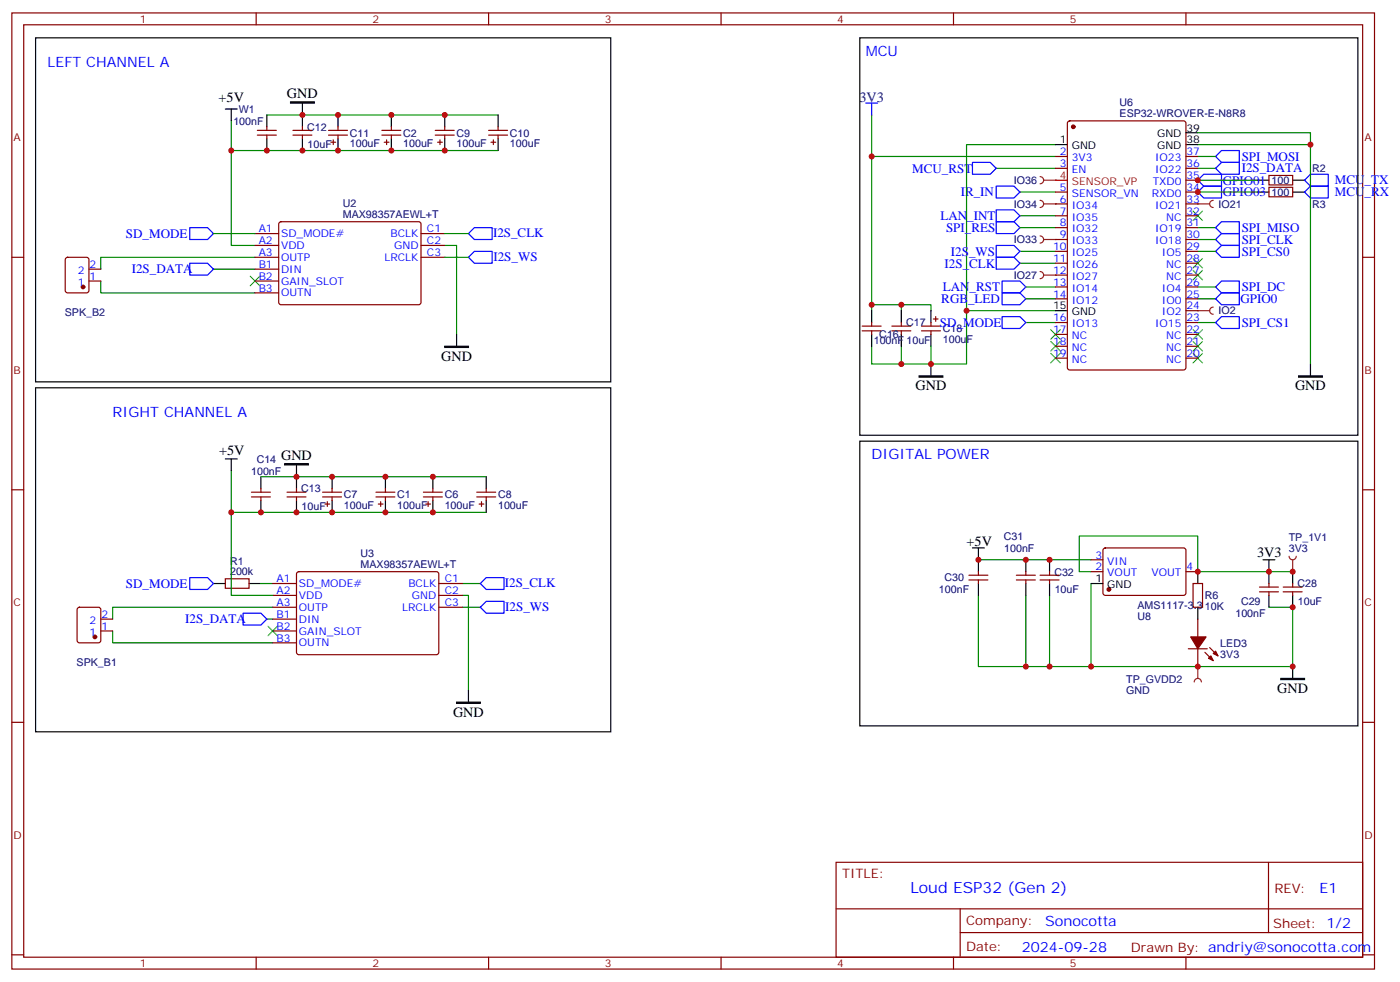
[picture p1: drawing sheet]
<svg xmlns="http://www.w3.org/2000/svg" width="416mm" height="292mm" viewBox="0 0 416 292" stroke-linecap="round" stroke-linejoin="round" font-family="sans-serif">
<g fill="none" stroke="#870000" stroke-width=".35">
<path d="M3.5 3.8h405.4v284.4h-405.4zM7.1 7.4h398.2v277.3h-398.2zM76.2 3.8v3.6M145.3 3.8v3.6M214.5 3.8v3.6M283.6 3.8v3.6M352.8 3.8v3.6M377.5 55.7h7v2.8h-7zM377.5 52.2h7v2.8h-7zM3.5 76.5h3.6M405.3 76.5h3.6M256.5 97h5.6"/>
<path d="M256.5 98.4h5.6M259.3 95.9v1.1M259.3 98.4v1M265.3 97h5.6M265.3 98.4h5.6M268.1 95.9v1.1M268.1 98.4v1M274.1 97h5.7M274.1 98.4h5.7M276.9 95.9v1.1M276.9 98.4v1M277.6 94.9h1.4"/>
<path d="M278.3 94.2v1.4M3.5 145.7h3.6M405.3 145.7h3.6M3.5 214.8h3.6M405.3 214.8h3.6M248.7 256.4h156.6v28.3h-156.6zM377.3 256.5v20.8M248.7 270.3h156.5M285.6 277.3h119.6M285.6 270.3v14.1M3.5 284h3.6M76.2 284.7v3.5"/>
<path d="M145.3 284.7v3.5M214.5 284.7v3.5M283.6 284.7v3.5M352.8 284.7v3.5M405.3 284h3.6"/>
</g>
<g fill="none" stroke="#008700" stroke-width=".35">
<path d="M259.3 34.2v12.3h54.7M259.3 46.5v45.9M296.3 50.1h17.7M303.4 57.1h10.6M314 43h-26.5v49.4M356.3 57.1h17.6M356.3 50.1h5.3M356.3 43h33.5M356.3 53.6h17.6M356.3 46.5h5.3M303.4 78.3h10.6M303.4 64.2h10.6"/>
<path d="M303.4 74.8h10.6M356.3 67.7h5.3M356.3 74.8h5.3M356.3 71.2h5.3M259.3 90.6h8.8v1.8M268.1 90.6h8.8v1.8M305.2 88.9h8.8M305.2 85.3h8.8M314 92.4h-26.5v15.9h-10.6v-5.3M356.3 88.9h5.3M259.3 103v5.3h8.8M268.1 103v5.3h8.8"/>
</g>
<g fill="none" stroke="#00f" stroke-width=".35">
<path d="M257.5 30.7h3.6M259.3 30.7v3.5M289.3 48.3h5.3l1.7 1.8-1.7 1.7h-5.3zM296.3 55.4h5.3l1.8 1.7-1.8 1.8h-5.3zM356.3 53.6l1.8-1.8h5.3v3.6h-5.3zM358.1 55.4h5.3v3.5h-5.3l-1.8-1.8zM361.6 50.1l1.8-1.8h5.3v3.5h-5.3zM361.6 46.5l1.8-1.7h5.3v3.5h-5.3zM388.1 53.6l1.7-1.8h5.3v3.6h-5.3zM389.8 55.4h5.3v3.5h-5.3l-1.7-1.8zM296.3 62.4h5.3l1.8 1.8-1.8 1.7h-5.3zM296.3 73h5.3l1.8 1.8-1.8 1.7h-5.3z"/>
<path d="M296.3 76.5h5.3l1.8 1.8-1.8 1.7h-5.3zM361.6 67.7l1.8-1.8h5.3v3.6h-5.3zM361.6 71.2l1.8-1.7h5.3v3.5h-5.3zM361.6 74.8l1.8-1.8h5.3v3.5h-5.3zM298.1 83.6h5.3l1.8 1.7-1.8 1.8h-5.3zM298.1 87.1h5.3l1.8 1.8-1.8 1.7h-5.3zM361.6 88.9l1.8-1.8h5.3v3.5h-5.3z"/>
</g>
<path d="M273.4 111.8h7.1v.3h-7.1zM386.3 111.8h7v.3h-7z" fill="#000" stroke="#000" stroke-width=".35"/>
<g fill="none" stroke="#000" stroke-width=".35">
<path d="M255.8 11.3h148.1v118.1h-148.1zM373.9 57.1h3.6M373.9 53.6h3.6M384.5 57.1h3.6M384.5 53.6h3.6M259.3 92.4v3.5M259.3 99.4v3.6M268.1 92.4v3.5M268.1 99.4v3.6M276.9 92.4v3.5M276.9 99.4v3.6M276.9 108.3v3.5"/>
<path d="M389.8 108.3v3.5"/>
</g>
<g fill="none" stroke="#3c3" stroke-width=".35">
<path d="M354.9 76.9l2.8 2.8M354.9 62.8l2.8 2.8M357.7 76.9l-2.8 2.8M357.7 62.8l-2.8 2.8M312.6 98l2.8 2.9M315.4 98l-2.8 2.9M354.9 80.4l2.8 2.8M354.9 98l2.8 2.9M357.7 80.4l-2.8 2.8M357.7 98l-2.8 2.9M312.6 101.6l2.8 2.8M312.6 105.1l2.8 2.8"/>
<path d="M315.4 101.6l-2.8 2.8M315.4 105.1l-2.8 2.8M354.9 105.1l2.8 2.8M354.9 101.6l2.8 2.8M357.7 105.1l-2.8 2.8M357.7 101.6l-2.8 2.8"/>
</g>
<path d="M356.3 92.4h3.5M360.9 91.3a1.06 1.06 0 0 0-1.1 1.1 1.06 1.06 0 0 0 1.1 1.1" fill="none" stroke="#8c2424" stroke-width=".35"/>
<circle cx="356.3" cy="92.4" r=".18" fill="#8c2424"/>
<path d="M309.4 52.5a1.06 1.06 0 0 1 1 1.1 1.06 1.06 0 0 1-1 1M310.4 53.6h3.6" fill="none" stroke="#8c2424" stroke-width=".35"/>
<circle cx="314" cy="53.6" r=".18" fill="#8c2424"/>
<path d="M291 177.1v21.1h93.5v-17.6h-7M291 166.5h33.6M305.2 177.1v21.1M312.2 177.1v21.1M324.6 170h-3.6v-10.6h35.3v10.6M324.6 173.5v24.7M377.5 170h7" fill="none" stroke="#008700" stroke-width=".35"/>
<g fill="#870000" stroke="#870000" stroke-width=".35">
<path d="M359.5 195.8l.7-.7 .7 1.4z"/>
<path d="M360.9 194.3l.7-.7 .7 1.5z"/>
<path d="M354.2 189.4h4.6l-2.5 3.5z"/>
<circle cx="329.8" cy="175.3" r=".53"/>
</g>
<g fill="none" stroke="#870000" stroke-width=".35">
<path d="M288.2 172.5h5.7M288.2 171.1h5.7M291 170v1.1M291 172.5v1M302.3 172.5h5.7M302.3 171.1h5.7M305.2 170v1.1M305.2 172.5v1M309.4 172.5h5.6M309.4 171.1h5.6M312.2 170v1.1M312.2 172.5v1"/>
<path d="M324.6 170h3.5M324.6 166.5h3.5M328.3 163.2l.5-.3 23.5 .1 .5 .7-.1 12.9-.6 .5-23.6-.1-.4-.6v-12.7zM352.8 170h3.5M354.9 173.5h2.8v7.1h-2.8zM374.6 176h5.7M374.6 174.6h5.7M377.5 173.5v1.1M377.5 176v1.1M381.7 176h5.6M381.7 174.6h5.6M384.5 173.5v1.1"/>
<path d="M384.5 176v1.1M353.5 192.9h5.6M356.3 184.1v5.3M356.3 192.9v5.3M358.4 194l2.5 2.5M359.8 192.6l2.5 2.5"/>
</g>
<g fill="none" stroke="#000" stroke-width=".35">
<path d="M255.8 131.2h148.1v84.7h-148.1zM289.3 162.9h3.5M291 162.9v7.1M291 173.5v3.6M305.2 166.5v3.5M305.2 173.5v3.6M312.2 166.5v3.5M312.2 173.5v3.6M324.6 173.5h3.5M356.3 170v3.5M375.7 166.5h3.5M377.5 166.5v7"/>
<path d="M377.5 177.1v3.5M384.5 170v3.5M384.5 177.1v3.5M356.3 180.6v3.5M384.5 198.2v3.6"/>
</g>
<path d="M381 201.8h7.1v.3h-7.1z" fill="#000" stroke="#000" stroke-width=".35"/>
<path d="M309.4 70.2a1.06 1.06 0 0 1 1 1 1.06 1.06 0 0 1-1 1.1M310.4 71.2h3.6" fill="none" stroke="#8c2424" stroke-width=".35"/>
<circle cx="314" cy="71.2" r=".18" fill="#8c2424"/>
<path d="M309.4 59.6a1.06 1.06 0 0 1 1 1 1.06 1.06 0 0 1-1 1.1M310.4 60.6h3.6" fill="none" stroke="#8c2424" stroke-width=".35"/>
<circle cx="314" cy="60.6" r=".18" fill="#8c2424"/>
<path d="M305.2 95.9h8.8M356.3 95.9h5.3M356.3 85.3h5.3" fill="none" stroke="#008700" stroke-width=".35"/>
<path d="M361.6 85.3l1.8-1.7h5.3v3.5h-5.3z" fill="none" stroke="#00f" stroke-width=".35"/>
<path d="M309.4 80.8a1.06 1.06 0 0 1 1 1 1.06 1.06 0 0 1-1 1.1M310.4 81.8h3.6" fill="none" stroke="#8c2424" stroke-width=".35"/>
<circle cx="314" cy="81.8" r=".18" fill="#8c2424"/>
<path d="M296.3 65.9h5.3l1.8 1.8-1.8 1.8h-5.3zM361.6 95.9l1.8-1.7h5.3v3.5h-5.3z" fill="none" stroke="#00f" stroke-width=".35"/>
<path d="M303.4 67.7h10.6" fill="none" stroke="#008700" stroke-width=".35"/>
<path d="M383.5 165.4a1.06 1.06 0 0 0 1 1.1 1.06 1.06 0 0 0 1.1-1.1M384.5 166.5v3.5" fill="none" stroke="#8c2424" stroke-width=".35"/>
<circle cx="384.5" cy="170" r=".18" fill="#8c2424"/>
<path d="M356.3 170h21.2" fill="none" stroke="#008700" stroke-width=".35"/>
<path d="M356.3 198.2v3.6M355.2 202.8a1.06 1.06 0 0 1 1.1-1 1.06 1.06 0 0 1 1.1 1" fill="none" stroke="#8c2424" stroke-width=".35"/>
<circle cx="356.3" cy="198.2" r=".18" fill="#8c2424"/>
<g fill="none" stroke="#000" stroke-width=".35">
<path d="M10.6 11.3h171.1v102.3h-171.1zM67 32.4h3.6M68.8 32.4v3.5M79.4 34.2v3.5M90 30.7v7M100.5 34.2v3.5M116.4 34.2v3.5M132.3 34.2v3.5M148.2 34.2v3.5M79.4 41.2v3.6M90 41.2v3.6M100.5 41.2v3.6"/>
<path d="M116.4 41.2v3.6M132.3 41.2v3.6M148.2 41.2v3.6M135.8 99.4v3.6M10.6 115.3h171.1v102.3h-171.1zM67 136.5h3.6M68.8 136.5v3.5M88.2 138.3v7M77.6 141.8v3.5M77.6 148.8v3.6M88.2 148.8v3.6M98.8 141.8v3.5"/>
<path d="M98.8 148.8v3.6M114.7 141.8v3.5M114.7 148.8v3.6M128.8 141.8v3.5M128.8 148.8v3.6M144.6 141.8v3.5M144.6 148.8v3.6M63.5 173.5h3.5M74.1 173.5h3.5M139.3 205.3v3.5"/>
</g>
<g fill="none" stroke="#870000" stroke-width=".35">
<path d="M76.6 38.8h5.6M79.4 37.7v1.1M87.1 38.8h5.7M90 37.7v1.1M97.7 38.8h5.7M100.5 37.7v1.1M113.6 38.8h5.6M116.4 37.7v1.1M129.5 38.8h5.6M132.3 37.7v1.1M145.3 38.8h5.7M148.2 37.7v1.1"/>
<path d="M76.6 40.2h5.6M79.4 40.2v1M87.1 40.2h5.7M90 40.2v1M97.7 40.2h5.7M98.4 42.3h1.4M99.1 41.6v1.4M100.5 40.2v1M113.6 40.2h5.6M114.3 42.3h1.4M115 41.6v1.4M116.4 40.2v1"/>
<path d="M129.5 40.2h5.6M130.2 42.3h1.4M130.9 41.6v1.4M132.3 40.2v1M145.3 40.2h5.7M146 42.3h1.5M146.8 41.6v1.4M148.2 40.2v1M19.6 76.7l.5-.2h5.7l.6 .4 .1 9.5-.5 .6-5.9 .1-.6-.5-.1-9.4zM75.8 69.5h7.1M75.8 73h7.1M75.8 76.5h7.1"/>
<path d="M83.1 66.1l.5-.2 41.2 .1 .4 .6v23.6l-.7 .4h-41.2l-.4-.7v-23.3zM125.2 69.5h7.1M125.2 73h7.1M125.2 76.5h7.1M26.5 80h3.5M26.5 83.6h3.5M75.8 80h7.1M75.8 83.6h7.1M75.8 87.1h7.1M74.8 147.8h5.6M74.8 146.4h5.6M77.6 145.3v1.1"/>
<path d="M77.6 147.8v1M85.4 147.8h5.6M85.4 146.4h5.6M88.2 145.3v1.1M88.2 147.8v1M96 147.8h5.6M96 146.4h5.6M96.7 149.9h1.4M97.4 149.2v1.4M98.8 145.3v1.1M98.8 147.8v1M111.8 147.8h5.7"/>
<path d="M111.8 146.4h5.7M112.5 149.9h1.4M113.2 149.2v1.4M114.7 145.3v1.1M114.7 147.8v1M125.9 147.8h5.7M125.9 146.4h5.7M126.6 149.9h1.5M127.4 149.2v1.4M128.8 145.3v1.1M128.8 147.8v1M141.8 147.8h5.7"/>
<path d="M141.8 146.4h5.7M142.5 149.9h1.4M143.2 149.2v1.4M144.6 145.3v1.1M144.6 147.8v1M67 172.1h7.1v2.8h-7.1zM81.1 173.5h7.1M81.1 177.1h7.1M88.4 170.2l.5-.2 41.2 .1 .4 .6v23.6l-.7 .4-41.2-.1-.4-.6v-23.3zM130.5 173.5h7.1M130.5 177.1h7.1M23.2 180.8l.4-.2h5.7l.6 .4 .1 9.5-.5 .6-5.9 .1-.6-.5-.1-9.4z"/>
<path d="M30 184.1h3.5M30 187.6h3.5M81.1 180.6h7.1M81.1 184.1h7.1M81.1 187.6h7.1M81.1 191.2h7.1M130.5 180.6h7.1"/>
</g>
<g fill="none" stroke="#008700" stroke-width=".35">
<path d="M68.8 35.9v8.9h79.4M79.4 34.2h68.8M68.8 44.8v28.2h7M63.5 69.5h12.3M75.8 76.5h-45.8v3.5M132.3 73h3.5v26.4M132.3 69.5h7M132.3 76.5h7M30 83.6v3.5h45.8M63.5 80h12.3M68.8 140v37.1h12.3M68.8 152.4h75.8"/>
<path d="M77.6 141.8h67M77.6 173.5h3.5M137.6 177.1h1.7v28.2M137.6 173.5h5.3M33.5 187.6v3.6h47.6M79.4 184.1h1.7M81.1 180.6h-47.6v3.5M137.6 180.6h5.3"/>
</g>
<path d="M74.4 82.2l2.9 2.8M77.3 82.2l-2.9 2.8M79.7 186.2l2.8 2.9M82.5 186.2l-2.8 2.9" fill="none" stroke="#3c3" stroke-width=".35"/>
<path d="M56.4 78.3h5.3l1.8 1.7-1.8 1.8h-5.3zM56.4 67.7h5.3l1.8 1.8-1.8 1.7h-5.3zM141.1 67.7h5.3v3.5h-5.3l-1.8-1.7zM141.1 74.8h5.3v3.5h-5.3l-1.8-1.8zM298.1 94.2h5.3l1.8 1.7-1.8 1.8h-5.3zM56.4 171.8h5.3l1.8 1.7-1.8 1.8h-5.3zM142.9 173.5l1.7-1.7h5.3v3.5h-5.3zM144.6 178.8h5.3v3.6h-5.3l-1.7-1.8zM72.3 182.4h5.3l1.8 1.7-1.8 1.8h-5.3z" fill="none" stroke="#00f" stroke-width=".35"/>
<path d="M86.4 30.3h7.1v.4h-7.1zM132.3 103h7v.3h-7zM84.7 137.9h7v.4h-7zM135.8 208.8h7.1v.4h-7.1z" fill="#000" stroke="#000" stroke-width=".35"/>
<g fill="#870000" stroke="#870000" stroke-width=".35">
<circle cx="24.7" cy="85.3" r=".53"/>
<circle cx="28.2" cy="189.4" r=".53"/>
</g>
<path d="M360.9 59.6a1.06 1.06 0 0 0-1.1 1 1.06 1.06 0 0 0 1.1 1.1M356.3 60.6h3.5" fill="none" stroke="#8c2424" stroke-width=".35"/>
<circle cx="356.3" cy="60.6" r=".18" fill="#8c2424"/>
<path d="M352.8 39.5h3.5M314 43h3.5M352.8 43h3.5M314 92.4h3.5" fill="none" stroke="#000" stroke-width=".35"/>
<g fill="none" stroke="#870000" stroke-width=".35">
<path d="M317.7 36.2l.5-.3h33.9l.6 .5 .1 72.9-.5 .7h-34.1l-.6-.4-.1-72.9zM314 46.5h3.5M314 50.1h3.5M314 57.1h3.5M352.8 46.5h3.5M352.8 50.1h3.5M352.8 53.6h3.5M352.8 57.1h3.5M314 60.6h3.5M314 64.2h3.5M314 67.7h3.5M314 71.2h3.5"/>
<path d="M314 74.8h3.5M314 78.3h3.5M352.8 60.6h3.5M352.8 64.2h3.5M352.8 67.7h3.5M352.8 71.2h3.5M352.8 74.8h3.5M352.8 78.3h3.5M314 81.8h3.5M314 85.3h3.5M314 88.9h3.5M314 95.9h3.5"/>
<path d="M314 99.4h3.5M352.8 81.8h3.5M352.8 85.3h3.5M352.8 88.9h3.5M352.8 92.4h3.5M352.8 95.9h3.5M352.8 99.4h3.5M314 103h3.5M314 106.5h3.5M352.8 103h3.5M352.8 106.5h3.5"/>
</g>
<path d="M314 53.6h3.5" fill="none" stroke="#f00" stroke-width=".35"/>
<circle cx="319.3" cy="37.7" r=".53" fill="#870000" stroke="#870000" stroke-width=".35"/>
<path d="M356.3 39.5h33.5v68.8" fill="none" stroke="#008700" stroke-width=".35"/>
<g fill="#c00">
<circle cx="259.3" cy="46.5" r=".88"/>
<circle cx="259.3" cy="90.6" r=".88"/>
<circle cx="276.9" cy="108.3" r=".88"/>
<circle cx="268.1" cy="108.3" r=".88"/>
<circle cx="268.1" cy="90.6" r=".88"/>
<circle cx="287.5" cy="92.4" r=".88"/>
<circle cx="324.6" cy="198.2" r=".88"/>
<circle cx="312.2" cy="198.2" r=".88"/>
<circle cx="305.2" cy="198.2" r=".88"/>
<circle cx="356.3" cy="198.2" r=".88"/>
<circle cx="384.5" cy="198.2" r=".88"/>
<circle cx="356.3" cy="170" r=".88"/>
<circle cx="312.2" cy="166.5" r=".88"/>
<circle cx="384.5" cy="180.6" r=".88"/>
<circle cx="377.5" cy="170" r=".88"/>
<circle cx="291" cy="166.5" r=".88"/>
<circle cx="305.2" cy="166.5" r=".88"/>
<circle cx="384.5" cy="170" r=".88"/>
<circle cx="68.8" cy="44.8" r=".88"/>
<circle cx="68.8" cy="152.4" r=".88"/>
<circle cx="79.4" cy="44.8" r=".88"/>
<circle cx="90" cy="34.2" r=".88"/>
<circle cx="77.6" cy="152.4" r=".88"/>
<circle cx="90" cy="44.8" r=".88"/>
<circle cx="88.2" cy="141.8" r=".88"/>
<circle cx="88.2" cy="152.4" r=".88"/>
<circle cx="100.5" cy="34.2" r=".88"/>
<circle cx="100.5" cy="44.8" r=".88"/>
<circle cx="98.8" cy="141.8" r=".88"/>
<circle cx="98.8" cy="152.4" r=".88"/>
<circle cx="114.7" cy="141.8" r=".88"/>
<circle cx="128.8" cy="141.8" r=".88"/>
<circle cx="114.7" cy="152.4" r=".88"/>
<circle cx="128.8" cy="152.4" r=".88"/>
<circle cx="116.4" cy="34.2" r=".88"/>
<circle cx="132.3" cy="34.2" r=".88"/>
<circle cx="116.4" cy="44.8" r=".88"/>
<circle cx="132.3" cy="44.8" r=".88"/>
<circle cx="356.3" cy="53.6" r=".88"/>
<circle cx="356.3" cy="57.1" r=".88"/>
<circle cx="389.8" cy="43" r=".88"/>
</g>
<text font-size="4.6" fill="#00f" x="270.8" y="265.5">Loud ESP32 (Gen 2)</text>
<g font-size="4.2" fill="#00f">
<text x="257.5" y="16.5">MCU</text>
<text x="14.1" y="20.1">LEFT CHANNEL A</text>
<text x="33.5" y="124.1">RIGHT CHANNEL A</text>
<text x="259.3" y="136.5">DIGITAL POWER</text>
<text x="392.5" y="265.7">E1</text>
<text x="310.9" y="275.3">Sonocotta</text>
<text x="304" y="283.1">2024-09-28</text>
</g>
<g font-size="4.2">
<text x="85.4" y="29.1">GND</text>
<text x="65" y="30.3">+5V</text>
<text x="131.2" y="107.4">GND</text>
<text x="272.3" y="116.1">GND</text>
<text x="385.2" y="116.1">GND</text>
<text x="65.1" y="135.3">+5V</text>
<text x="83.6" y="136.7">GND</text>
<text x="287.5" y="162.2">+5V</text>
<text x="373.9" y="165.8">3V3</text>
<text x="379.9" y="206.1">GND</text>
<text x="134.8" y="213.1">GND</text>
</g>
<text font-size="4.2" fill="#000080" x="255.7" y="30.4">3V3</text>
<g font-size="3.9" fill="#00f">
<text x="369.4" y="47.7">SPI_MOSI</text>
<text x="271.4" y="51.3">MCU_RST</text>
<text x="369.4" y="51.3">I2S_DATA</text>
<text x="285.8" y="58.4">IR_IN</text>
<text x="363.7" y="58.4">GPIO03</text>
<text x="363.7" y="54.9">GPIO01</text>
<text x="397.1" y="54.7">MCU_TX</text>
<text x="397.1" y="58.3">MCU_RX</text>
<text x="279.7" y="65.5">LAN_INT</text>
<text x="37.5" y="70.7">SD_MODE</text>
<text x="146.7" y="70.6">I2S_CLK</text>
<text x="281.4" y="69">SPI_RES</text>
<text x="369.4" y="69">SPI_MISO</text>
<text x="146.8" y="77.7">I2S_WS</text>
<text x="282.9" y="76">I2S_WS</text>
<text x="369.4" y="72.4">SPI_CLK</text>
<text x="369.4" y="76">SPI_CS0</text>
<text x="39.2" y="81.3">I2S_DATA</text>
<text x="281" y="79.6">I2S_CLK</text>
<text x="280.4" y="86.5">LAN_RST</text>
<text x="369.4" y="86.5">SPI_DC</text>
<text x="280" y="90.1">RGB_LED</text>
<text x="369" y="90.1">GPIO0</text>
<text x="279.6" y="97.3">SD_MODE</text>
<text x="369.4" y="97.1">SPI_CS1</text>
<text x="37.5" y="174.8">SD_MODE</text>
<text x="150.2" y="174.7">I2S_CLK</text>
<text x="55.1" y="185.4">I2S_DATA</text>
<text x="150.3" y="181.7">I2S_WS</text>
</g>
<g font-size="3.9" fill="#800">
<text x="250.5" y="261">TITLE:</text>
<text x="379.1" y="265.7">REV:</text>
<text x="287.4" y="275.2">Company:</text>
<text x="378.7" y="275.8">Sheet: 1/2</text>
<text x="287.4" y="282.9">Date:</text>
<text x="336.4" y="283">Drawn By: andriy@sonocotta.com</text>
</g>
<g font-size="3.2" fill="#800">
<text x="41.6" y="6.8">1</text>
<text x="110.8" y="6.8">2</text>
<text x="179.9" y="6.8">3</text>
<text x="249.1" y="6.8">4</text>
<text x="318.2" y="6.8">5</text>
<text x="4.1" y="41.9">A</text>
<text x="405.9" y="41.9">A</text>
<text x="4.1" y="111.1">B</text>
<text x="405.9" y="111.1">B</text>
<text x="4.1" y="180.2">C</text>
<text x="405.9" y="180.2">C</text>
<text x="4.1" y="249.4">D</text>
<text x="405.9" y="249.4">D</text>
<text x="41.6" y="287.7">1</text>
<text x="110.8" y="287.7">2</text>
<text x="179.9" y="287.7">3</text>
<text x="249.1" y="287.7">4</text>
<text x="318.2" y="287.7">5</text>
</g>
<g font-size="3.2" fill="#000080">
<text x="71.1" y="33.6">W1</text>
<text x="333" y="34.7">ESP32-WROVER-E-N8R8</text>
<text x="333" y="31.6">U6</text>
<text x="69.4" y="37.1">100nF</text>
<text x="91.4" y="38.9">C12</text>
<text x="104.1" y="40.6">C11</text>
<text x="119.9" y="40.6">C2</text>
<text x="135.8" y="40.6">C9</text>
<text x="151.7" y="40.6">C10</text>
<text x="91.5" y="44.2">10uF</text>
<text x="104.1" y="43.8">100uF</text>
<text x="119.9" y="43.8">100uF</text>
<text x="135.8" y="43.8">100uF</text>
<text x="151.7" y="43.8">100uF</text>
<text x="390.3" y="51.2">R2</text>
<text x="301.6" y="54.7">IO36</text>
<text x="378.3" y="58.2">100</text>
<text x="378.3" y="54.7">100</text>
<text x="102" y="64.9">MAX98357AEWL+T</text>
<text x="102" y="61.7">U2</text>
<text x="301.6" y="61.8">IO34</text>
<text x="362.5" y="61.8">IO21</text>
<text x="390.3" y="61.8">R3</text>
<text x="301.6" y="72.4">IO33</text>
<text x="301.6" y="83">IO27</text>
<text x="19.3" y="93.9">SPK_B2</text>
<text x="362.5" y="93.5">IO2</text>
<text x="261.6" y="100.6">C16</text>
<text x="269.5" y="97.1">C17</text>
<text x="280.5" y="98.8">C18</text>
<text x="259.9" y="102.3">100nF</text>
<text x="269.6" y="102.4">10uF</text>
<text x="280.5" y="102">100uF</text>
<text x="76.4" y="137.6">C14</text>
<text x="74.7" y="141.2">100nF</text>
<text x="89.6" y="146.5">C13</text>
<text x="102.3" y="148.2">C7</text>
<text x="118.2" y="148.2">C1</text>
<text x="132.3" y="148.2">C6</text>
<text x="148.2" y="148.2">C8</text>
<text x="89.7" y="151.7">10uF</text>
<text x="102.3" y="151.4">100uF</text>
<text x="118.2" y="151.4">100uF</text>
<text x="132.3" y="151.4">100uF</text>
<text x="148.2" y="151.4">100uF</text>
<text x="298.6" y="160.6">C31</text>
<text x="383.4" y="160.8">TP_1V1</text>
<text x="68.5" y="167.9">R1</text>
<text x="107.3" y="165.7">U3</text>
<text x="298.7" y="164.1">100nF</text>
<text x="383.4" y="164.1">3V3</text>
<text x="68.5" y="171.1">200k</text>
<text x="107.3" y="168.9">MAX98357AEWL+T</text>
<text x="281" y="172.9">C30</text>
<text x="313.6" y="171.2">C32</text>
<text x="279.3" y="176.4">100nF</text>
<text x="313.7" y="176.4">10uF</text>
<text x="358.4" y="178.2">R6</text>
<text x="369.2" y="180">C29</text>
<text x="385.9" y="174.7">C28</text>
<text x="386.1" y="180">10uF</text>
<text x="338.3" y="181.1">AMS1117-3.3</text>
<text x="338.3" y="184.4">U8</text>
<text x="358.4" y="181.4">10K</text>
<text x="367.5" y="183.5">100nF</text>
<text x="22.8" y="198">SPK_B1</text>
<text x="363" y="195.5">3V3</text>
<text x="363" y="192.3">LED3</text>
<text x="335" y="203.2">TP_GVDD2</text>
<text x="335" y="206.4">GND</text>
</g>
<g font-size="3.2">
<text x="344.2" y="40.9">GND</text>
<text x="353" y="39.1">39</text>
<text x="315.3" y="42.7">1</text>
<text x="318.8" y="44.4">GND</text>
<text x="344.2" y="44.4">GND</text>
<text x="353" y="42.7">38</text>
<text x="313.3" y="92">15</text>
<text x="318.8" y="93.8">GND</text>
<text x="325.9" y="173.2">1</text>
<text x="329.4" y="174.9">GND</text>
</g>
<g font-size="3.2" fill="#00f">
<text x="315.3" y="46.2">2</text>
<text x="318.8" y="47.9">3V3</text>
<text x="343.6" y="47.9">IO23</text>
<text x="353" y="46.2">37</text>
<text x="315.3" y="49.7">3</text>
<text x="318.8" y="51.5">EN</text>
<text x="343.6" y="51.5">IO22</text>
<text x="353" y="49.7">36</text>
<text x="353" y="53.2">35</text>
<text x="315.3" y="56.8">5</text>
<text x="318.8" y="58.5">SENSOR_VN</text>
<text x="342.6" y="58.5">RXD0</text>
<text x="342.9" y="55">TXD0</text>
<text x="353" y="56.8">34</text>
<text x="315.3" y="63.8">7</text>
<text x="315.3" y="60.3">6</text>
<text x="318.8" y="65.6">IO35</text>
<text x="318.8" y="62.1">IO34</text>
<text x="343.6" y="62.1">IO21</text>
<text x="346.9" y="65.6">NC</text>
<text x="353" y="60.3">33</text>
<text x="353" y="63.8">32</text>
<text x="77" y="69.1">A1</text>
<text x="83.6" y="70.5">SD_MODE#</text>
<text x="116.2" y="70.5">BCLK</text>
<text x="127" y="69.1">C1</text>
<text x="315.3" y="70.9">9</text>
<text x="315.3" y="67.3">8</text>
<text x="318.8" y="69.1">IO32</text>
<text x="343.6" y="69.1">IO19</text>
<text x="353" y="67.3">31</text>
<text x="353" y="70.9">30</text>
<text x="77" y="72.6">A2</text>
<text x="77" y="76.2">A3</text>
<text x="83.6" y="74">VDD</text>
<text x="83.6" y="77.6">OUTP</text>
<text x="114.4" y="77.6">LRCLK</text>
<text x="117.2" y="74">GND</text>
<text x="127" y="72.6">C2</text>
<text x="127" y="76.2">C3</text>
<text x="313.3" y="77.9">11</text>
<text x="313.3" y="74.4">10</text>
<text x="318.8" y="76.2">IO25</text>
<text x="318.8" y="72.6">IO33</text>
<text x="343.6" y="72.6">IO18</text>
<text x="345.6" y="76.2">IO5</text>
<text x="353" y="74.4">29</text>
<text x="353" y="77.9">28</text>
<text x="23.1" y="81.5">2</text>
<text x="26.6" y="83.2">1</text>
<text x="26.6" y="79.7">2</text>
<text x="76.9" y="79.7">B1</text>
<text x="76.9" y="83.2">B2</text>
<text x="83.6" y="81.1">DIN</text>
<text x="313.3" y="81.5">12</text>
<text x="318.8" y="83.2">IO27</text>
<text x="318.8" y="79.7">IO26</text>
<text x="346.9" y="79.7">NC</text>
<text x="346.9" y="83.2">NC</text>
<text x="353" y="81.5">27</text>
<text x="23.1" y="85">1</text>
<text x="76.9" y="86.7">B3</text>
<text x="83.6" y="84.6">GAIN_SLOT</text>
<text x="83.6" y="88.2">OUTN</text>
<text x="313.3" y="88.5">14</text>
<text x="313.3" y="85">13</text>
<text x="318.8" y="86.7">IO14</text>
<text x="345.6" y="86.7">IO4</text>
<text x="353" y="85">26</text>
<text x="353" y="88.5">25</text>
<text x="313.3" y="95.6">16</text>
<text x="318.8" y="90.3">IO12</text>
<text x="345.6" y="90.3">IO0</text>
<text x="345.6" y="93.8">IO2</text>
<text x="353" y="92">24</text>
<text x="353" y="95.6">23</text>
<text x="313.3" y="99.1">17</text>
<text x="318.8" y="100.9">NC</text>
<text x="318.8" y="97.3">IO13</text>
<text x="343.6" y="97.3">IO15</text>
<text x="346.9" y="100.9">NC</text>
<text x="353" y="99.1">22</text>
<text x="313.3" y="106.2">19</text>
<text x="313.3" y="102.6">18</text>
<text x="318.8" y="107.9">NC</text>
<text x="318.8" y="104.4">NC</text>
<text x="346.9" y="104.4">NC</text>
<text x="346.9" y="107.9">NC</text>
<text x="353" y="102.6">21</text>
<text x="353" y="106.2">20</text>
<text x="325.9" y="166.1">3</text>
<text x="329.4" y="167.9">VIN</text>
<text x="82.2" y="173.2">A1</text>
<text x="132.3" y="173.2">C1</text>
<text x="325.9" y="169.7">2</text>
<text x="329.4" y="171.4">VOUT</text>
<text x="342.5" y="171.4">VOUT</text>
<text x="353" y="169.7">4</text>
<text x="82.2" y="176.7">A2</text>
<text x="88.9" y="174.6">SD_MODE#</text>
<text x="88.9" y="178.1">VDD</text>
<text x="121.5" y="174.6">BCLK</text>
<text x="122.5" y="178.1">GND</text>
<text x="132.3" y="176.7">C2</text>
<text x="26.7" y="185.5">2</text>
<text x="30.2" y="183.8">2</text>
<text x="82.2" y="183.8">B1</text>
<text x="82.2" y="180.2">A3</text>
<text x="88.9" y="181.6">OUTP</text>
<text x="88.9" y="185.2">DIN</text>
<text x="119.7" y="181.6">LRCLK</text>
<text x="132.3" y="180.2">C3</text>
<text x="26.7" y="189.1">1</text>
<text x="30.2" y="187.3">1</text>
<text x="82.2" y="187.3">B2</text>
<text x="82.2" y="190.8">B3</text>
<text x="88.9" y="188.7">GAIN_SLOT</text>
<text x="88.9" y="192.2">OUTN</text>
</g>
<g font-size="3.2" fill="#f00">
<text x="315.3" y="53.2">4</text>
<text x="318.8" y="55">SENSOR_VP</text>
</g>
</svg>
